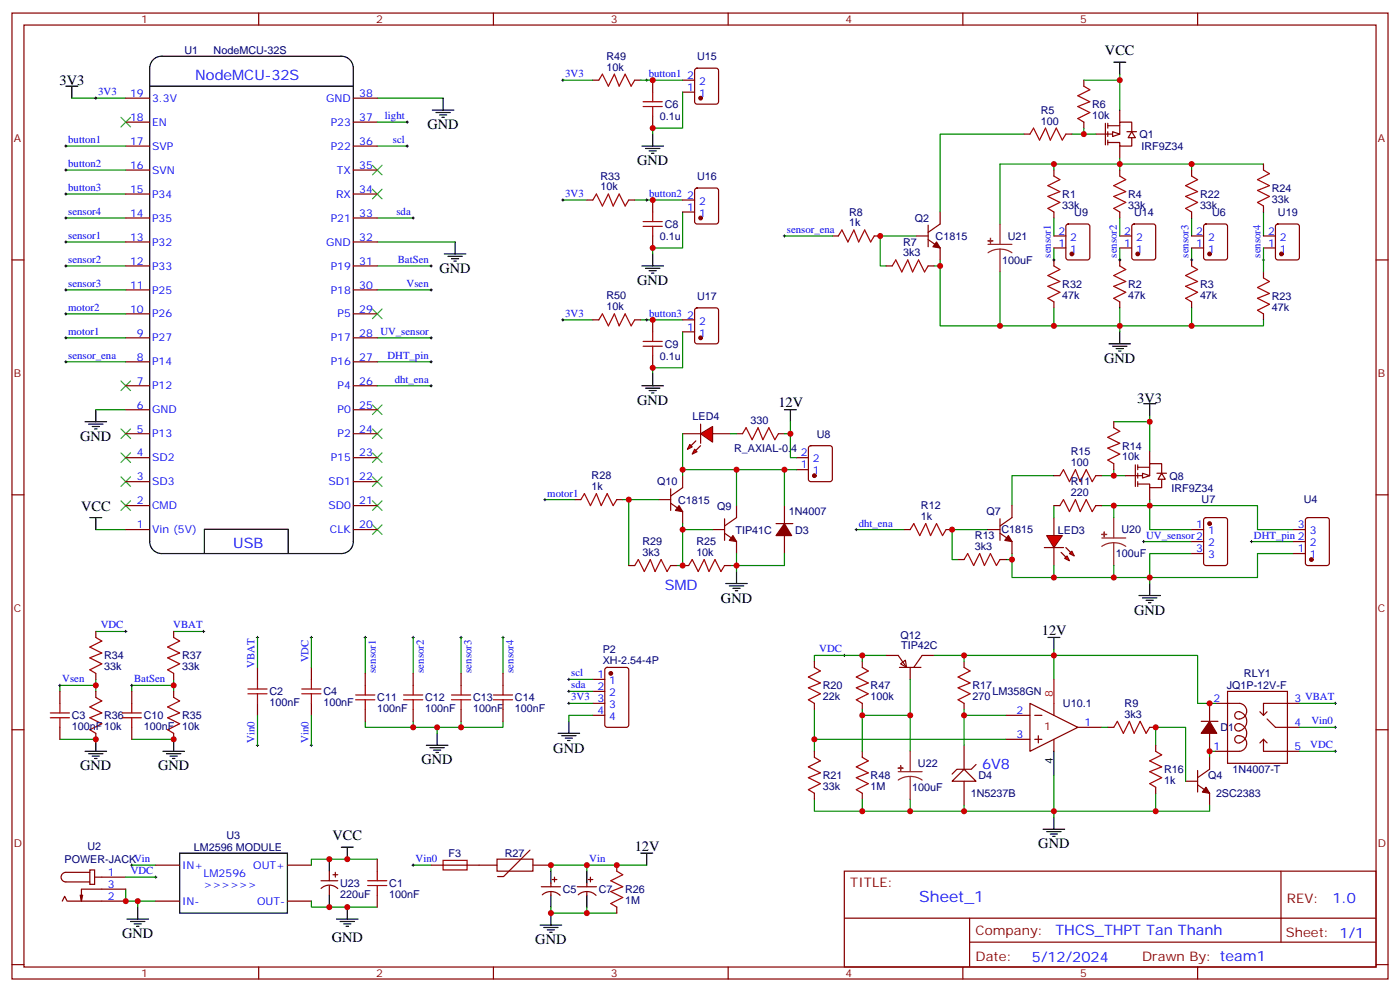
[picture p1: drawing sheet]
<svg xmlns="http://www.w3.org/2000/svg" width="412mm" height="292mm" viewBox="0 0 412 292" stroke-linecap="round" stroke-linejoin="round" font-family="sans-serif">
<g fill="none" stroke="#000" stroke-width=".29">
<path d="M75.5 187.6h.7M75.8 187.3v.7M91.4 187.6h.7M91.7 187.3v.7M75.5 219.4h.7M75.8 219v.7M91.4 219.4h.7M91.7 219v.7M393 207h.7M393 214.1h.7M393.3 206.7v.7M393.3 213.7v.8"/>
<path d="M393 221.2h.7M393.3 220.8v.7M38.5 254.7h.7M38.8 254.3v.7M45.5 258.2h.7M45.9 257.8v.8M121.4 254.7h.7M121.7 254.3v.7M172.5 254.7h.7M172.9 254.3v.7"/>
</g>
<g fill="none" stroke="#870000" stroke-width=".35">
<path d="M3.5 3.8h405.4v284.4h-405.4zM7.1 7.4h398.2v277.3h-398.2zM76.2 3.8v3.6M145.3 3.8v3.6M214.5 3.8v3.6M283.6 3.8v3.6M352.8 3.8v3.6M37 28.9h7.1M37 35.9h7.1M104.1 28.9h7M104.1 35.9h7M322.8 39.5h7v-3.6h3.6v3.6"/>
<path d="M325.6 36.3v6.4M326.3 36.3v1.4M326.3 38.8v1.4M326.3 37h3.5M329.8 32.4v3.5M332 38.8h2.8M37 57.1h7.1M37 43h7.1M37 50.1h7.1M104.1 57.1h7M104.1 43h7M104.1 50.1h7"/>
<path d="M326.3 41.2v1.5M329.8 43v3.5M333.4 40.2v2.8h-3.6v-1.1h-3.5M3.5 76.5h3.6M37 64.2h7.1M37 71.2h7.1M37 78.3h7.1M104.1 64.2h7M104.1 71.2h7M104.1 78.3h7M329.8 73h3.6M329.8 69.5h3.6"/>
<path d="M329.8 76.5v1.8M333.6 66.1l.5-.2h5.6l.7 .5v9.4l-.4 .7h-5.9l-.7-.4v-9.5zM351 73h3.5M351 69.5h3.5M351 76.5v1.8M354.8 66.1l.4-.2h5.7l.6 .5 .1 9.4-.5 .7h-5.9l-.6-.4-.1-9.5zM405.3 76.5h3.6M37 85.3h7.1M37 92.4h7.1M37 99.4h7.1M104.1 85.3h7M104.1 92.4h7"/>
<path d="M104.1 99.4h7M329.8 88.9v1.7M351 88.9v1.7M37 106.5h7.1M37 113.6h7.1M104.1 106.5h7M104.1 113.6h7M37 120.6h7.1M37 127.7h7.1M37 134.7h7.1M104.1 120.6h7M104.1 127.7h7"/>
<path d="M104.1 134.7h7M3.5 145.7h3.6M37 141.8h7.1M37 148.8h7.1M37 155.9h7.1M104.1 141.8h7M104.1 148.8h7M104.1 155.9h7M405.3 145.7h3.6M75.8 196.5v3.5M91.7 196.5v3.5M3.5 214.8h3.6"/>
<path d="M75.8 207v3.6M91.7 207v3.6M353.8 212.3h5M356.3 207v5.3M356.3 215.9v5.3M358.1 207h7a2.29 2.29 0 0 1 2.1 2.8 2.29 2.29 0 0 1-3 1.7 1.14 1.14 0 0 1-.2-1.6 1.14 1.14 0 0 1 1.6-.2 2.86 2.86 0 0 1 1.6 3.2 2.86 2.86 0 0 1-2.7 2.3 1.13 1.13 0 0 1-.6-1.7 1.13 1.13 0 0 1 1.7-.3 2.87 2.87 0 0 1 1.6 3.2 2.87 2.87 0 0 1-2.7 2.3 1.1 1.1 0 0 1-.7-1.4 1.1 1.1 0 0 1 1.3-.7 2.3 2.3 0 0 1 2.1 2.3 2.3 2.3 0 0 1-2.1 2.3h-7M361.6 203.5h17.6v21.2h-17.6zM371.1 209.5l1.1 1.1M372.2 217.6v3.6h10.6M372.2 217.6l1 1.1M372.2 217.6l-1.1 1.1M373.2 211.6l2.5 2.5h7.1"/>
<path d="M373.2 209.5l-1 1.1M382.8 207h-10.6v3.6M405.3 214.8h3.6M26.5 256.1h1.4v4.2h-1.4zM26.5 256.8h-7.1a1.41 1.41 0 0 0-1.4 1.4 1.41 1.41 0 0 0 1.4 1.4h7.1M27.9 258.2h9.1M45.9 254.7h7M84.7 254.7h7M127 254.7h19.4M146.4 252.9h10.6v3.5h-10.6zM156.1 250.3l-7.8 7.7h-1.7M157 254.7h5.3"/>
<path d="M162.3 260v1M162.6 258.9h1.4M163.3 258.2v1.4M172.9 260v1M173.2 258.9h1.4M173.9 258.2v1.4M248.7 256.4h156.6v28.3h-156.6zM377.3 256.5v20.8M18.3 265.3l.7-1.5 .8 1.5h17.2M24.3 263.5l-.3 1.8M37 261.7h-13v3.6l-.4-1.8M45.9 265.3h7"/>
<path d="M84.7 265.3h7M159.5 261h5.6M159.7 263.4a3.8 3.8 0 0 1 5.3 .2M162.3 262.4v1.1M170 261h5.7M170.3 263.4a3.8 3.8 0 0 1 5.3 .2M172.9 262.4v1.1M248.7 270.3h156.5M285.6 277.3h119.6M285.6 270.3v14.1M3.5 284h3.6M76.2 284.7v3.5"/>
<path d="M145.3 284.7v3.5M214.5 284.7v3.5M283.6 284.7v3.5M352.8 284.7v3.5M405.3 284h3.6"/>
</g>
<g fill="none" stroke="#008700" stroke-width=".35">
<path d="M21.2 28.9h15.8M111.1 28.9h19.4M19.4 57.1h17.6M111.1 43h8.8M19.4 64.2h17.6M19.4 78.3h17.6M19.4 71.2h17.6M111.1 64.2h10.6M111.1 78.3h15.9M111.1 71.2h23M329.8 64.2v5.3M329.8 73v3.5"/>
<path d="M351 64.2v5.3M351 73v3.5M111.1 85.3h15.9M111.1 99.4h15.9M111.1 106.5h15.9M28.2 120.6h8.8M28.2 155.9h8.8M75.8 187.6v8.9M91.7 187.6v8.9M75.8 210.6v8.8M91.7 210.6v8.8M358.1 221.2h-1.8v1.7"/>
<path d="M38.8 254.7h7.1M121.7 254.7h5.3M162.3 256.4v-1.7h10.6v1.7M37 261.7v3.6h8.9M162.3 267v1.8h10.6v-1.8"/>
</g>
<path d="M329.8 78.3l1.8 1-3.5 1.8 3.5 1.8-3.5 1.4 3.5 1.7-3.5 1.8 1.7 1.1M351 78.3l1.8 1-3.6 1.8 3.6 1.8-3.6 1.4 3.6 1.7-3.6 1.8 1.8 1.1M75.8 200v2.8M91.7 200v2.8M73 204.2h5.7M73 202.8h5.7M75.8 204.2v2.8M88.9 204.2h5.6M88.9 202.8h5.6M91.7 204.2v2.8M130.5 253.3h7.1v2.8h-7.1z" fill="none" stroke="#a10000" stroke-width=".35"/>
<g fill="#870000" stroke="#870000" stroke-width=".35">
<path d="M356.3 212.3l2.1 3.6h-4.6z"/>
<circle cx="335.1" cy="74.8" r=".53"/>
<circle cx="356.3" cy="74.8" r=".53"/>
</g>
<g fill="none" stroke="#3c3" stroke-width=".35">
<path d="M35.6 34.5l2.9 2.9M38.5 34.5l-2.9 2.9M109.7 55.7l2.8 2.8M109.7 48.6l2.8 2.9M112.5 55.7l-2.8 2.8M112.5 48.6l-2.8 2.9M109.7 91l2.8 2.8M112.5 91l-2.8 2.8M35.6 112.1l2.9 2.9M38.5 112.1l-2.9 2.9M109.7 119.2l2.8 2.8M112.5 119.2l-2.8 2.8"/>
<path d="M35.6 126.3l2.9 2.8M35.6 133.3l2.9 2.8M38.5 126.3l-2.9 2.8M38.5 133.3l-2.9 2.8M109.7 133.3l2.8 2.8M109.7 126.3l2.8 2.8M112.5 133.3l-2.8 2.8M112.5 126.3l-2.8 2.8M35.6 140.4l2.9 2.8M35.6 147.4l2.9 2.8M38.5 140.4l-2.9 2.8M38.5 147.4l-2.9 2.8"/>
<path d="M109.7 154.5l2.8 2.8M109.7 147.4l2.8 2.8M109.7 140.4l2.8 2.8M112.5 154.5l-2.8 2.8M112.5 147.4l-2.8 2.8M112.5 140.4l-2.8 2.8"/>
</g>
<g fill="none" stroke="#000" stroke-width=".35">
<path d="M45.1 17.6a3.5 3.5 0 0 1 2.5-1.1h52.9a3.5 3.5 0 0 1 3.6 3.6v139.3a3.5 3.5 0 0 1-3.6 3.5h-52.9a3.5 3.5 0 0 1-3.5-3.5v-139.3a3.5 3.5 0 0 1 1-2.5zM19.4 25.4h3.5M21.2 25.4v3.5M44.1 25.4h60M127.4 32.4h6.3M128.4 33.1h4.2M129.5 33.8h2.1M130.2 34.5h.7M130.5 28.9v3.5M130.9 74.8h6.3M131.9 75.5h4.3M133 76.2h2.1"/>
<path d="M133.7 76.9h.7M134.1 71.2v3.6M329.8 97.7v3.5M326.7 101.2h6.3M327.7 101.9h4.3M328.8 102.6h2.1M329.5 103.3h.7M25 124.1h6.4M26.1 124.8h4.2M27.2 125.6h2.1M27.9 126.3h.7M28.2 120.6v3.5"/>
<path d="M26.5 152.4h3.5M28.2 152.4v3.5M60.2 162.8v-7h24.7v7M52.9 251.1h31.8v17.7h-31.8zM100.5 249.4h3.6M102.3 249.4v3.5M162.3 256.4v3.6M172.9 256.4v3.6M37.4 270.5h6.3M38.5 271.3h4.2M39.5 272h2.1M40.2 272.7h.7"/>
<path d="M40.6 267v3.5M99.1 270.5h6.4M100.2 271.3h4.2M101.2 272h2.2M102 272.7h.7M102.3 267v3.5M159.1 272.3h6.4M160.2 273h4.2M161.2 273.7h2.1M161.9 274.4h.7M162.3 263.5v3.5M162.3 268.8v3.5"/>
<path d="M172.9 263.5v3.5"/>
</g>
<g fill="#fff" stroke="#870000" stroke-width=".35">
<path d="M333.4 38.8l1 1.7h-2.1z"/>
<path d="M327.7 38.8l2.1 .7-2.1 .7z"/>
</g>
<path d="M245.2 69.5h1.7M257.5 69.5h1.8M269.9 69.5h3.5M273.4 70.5l3.5 2.5v3.5M273.4 66.3v6.3M276.9 62.4v3.5l-3.5 2.5" fill="none" stroke="#870000" stroke-width=".35"/>
<path d="M275.9 71.2l1 1.8-2.1-.4z" fill="#870000" stroke="#870000" stroke-width=".35"/>
<path d="M301.6 39.5h-24.7v22.9M315.7 39.5h3.6M319.3 37.7v1.8h3.5M319.3 23.6h10.5v8.8M329.8 21.8v1.8M231.1 69.5h14.1M269.9 69.5h-10.6v8.8h1.8M276.9 76.5v1.8h-1.7M328.1 124.1h10.6v8.9M338.7 122.4v1.7M252.2 155.9h14.1M310.4 140h-12.3v8.8" fill="none" stroke="#008700" stroke-width=".35"/>
<path d="M246.9 69.5l1.1-1.8 1.8 3.5 1.7-3.5 1.4 3.5 1.8-3.5 1.8 3.5 1-1.7" fill="none" stroke="#a10000" stroke-width=".35"/>
<path d="M328.1 18.3h3.5M329.8 18.3v3.5" fill="none" stroke="#000" stroke-width=".35"/>
<path d="M230.7 69.5h.7M231.1 69.1v.7" fill="none" stroke="#000" stroke-width=".29"/>
<g fill="#f00" stroke="#870000" stroke-width=".35">
<path d="M308.3 157.7h4.6l-2.5 3.5z"/>
<path d="M307.6 161.2h5.7z"/>
</g>
<g fill="#870000" stroke="#870000" stroke-width=".35">
<path d="M314 161.2l1.4 1.4z"/>
<path d="M312.6 162.6l1.4 1.4z"/>
</g>
<g fill="#f00" stroke="#870000" stroke-width=".35">
<path d="M315 162.9l.7-.7 .7 1.5z"/>
<path d="M313.6 164.4l.7-.7 .7 1.4z"/>
</g>
<g fill="none" stroke="#870000" stroke-width=".35">
<path d="M334.4 136.8v6.4M335.1 136.8v1.5M335.1 139.3v1.4M335.1 137.5h3.6M338.7 133v3.5M340.8 139.3h2.8M266.3 155.9h1.8M278.7 155.9h1.8M291 155.9h3.6M294.6 157l3.5 2.4v3.5M294.6 152.7v6.4M298.1 148.8v3.6l-3.5 2.4"/>
<path d="M310.4 152.4v5.3M331.6 140h7.1v-3.5h3.5v3.5M335.1 141.8v1.4M338.7 143.5v3.6M342.2 140.7v2.8h-3.5v-1h-3.6M310.4 161.2v5.3"/>
</g>
<path d="M328.1 138.3v1.7h3.5M291 155.9h-10.5v8.8h1.7M324.6 140h3.5M338.7 147.1v8.8h12.3M298.1 162.9v1.8h-1.8" fill="none" stroke="#008700" stroke-width=".35"/>
<path d="M268.1 155.9l1.1-1.8 1.7 3.6 1.8-3.6 1.4 3.6 1.8-3.6 1.7 3.6 1.1-1.8" fill="none" stroke="#a10000" stroke-width=".35"/>
<path d="M297 157.7l1.1 1.7-2.1-.3z" fill="#870000" stroke="#870000" stroke-width=".35"/>
<g fill="#fff" stroke="#870000" stroke-width=".35">
<path d="M342.2 139.3l1.1 1.8h-2.2z"/>
<path d="M336.5 139.3l2.2 .7-2.2 .7z"/>
</g>
<g fill="none" stroke="#008700" stroke-width=".35">
<path d="M294.6 48.3h77.6M276.9 78.3v17.6h95.3v-1.7M372.2 62.4v7.1M329.8 90.6v5.3M217 138.3h-15.9v1.7M231.1 138.3v10.5M232.8 124.1v10.6h1.8M234.6 138.3h-17.6v10.5M160.5 147.1h8.8M183.4 147.1h10.6M185.2 147.1v19.4M201.1 154.1v1.8h8.8"/>
<path d="M201.1 155.9v10.6h-1.8M310.4 148.8v3.6M324.6 148.8h45.8v7.1h10.6M336.9 159.4h14.1M215.2 166.5h1.8v1.7M217 162.9v3.6h14.1v-3.6M298.1 164.7v5.3h40.6v1.8M381 162.9h-10.6v7.1h-31.7M172.9 268.8h8.8"/>
</g>
<g fill="none" stroke="#000" stroke-width=".35">
<path d="M231.1 120.6h3.5M232.8 120.6v3.5M213.8 171.8h6.3M214.8 172.5h4.3M215.9 173.2h2.1M216.6 173.9h.7M217 168.2v3.6M335.5 175.3h6.3M336.5 176h4.3M337.6 176.7h2.1M338.3 177.4h.7M338.7 171.8v3.5"/>
<path d="M188.7 251.1h3.6M190.5 251.1v3.6"/>
</g>
<path d="M372.2 81.8l1.7 1.1-3.5 1.7 3.5 1.8-3.5 1.4 3.5 1.8-3.5 1.7 1.8 1.1M218.7 127.7l1.1-1.8 1.7 3.5 1.8-3.5 1.4 3.5 1.8-3.5 1.7 3.5 1.1-1.7M171.1 147.1l1.1-1.8 1.7 3.5 1.8-3.5 1.4 3.5 1.8-3.5 1.7 3.5 1.1-1.7" fill="none" stroke="#a10000" stroke-width=".35"/>
<g fill="none" stroke="#870000" stroke-width=".35">
<path d="M372.2 80v1.8M372.2 92.4v1.8M217 127.7h1.7M229.3 127.7h1.8M234.6 138.3h3.5M234.6 134.7h3.5M238.4 131.4l.4-.2h5.7l.6 .4 .1 9.5-.5 .6-5.9 .1-.6-.5-.1-9.4zM169.3 147.1h1.8M181.7 147.1h1.7M194 147.1h3.6M197.6 148.1l3.5 2.5v3.5M197.6 143.9v6.3"/>
<path d="M201.1 140v3.5l-3.5 2.5M209.9 155.9h3.5M213.4 157l3.6 2.4v3.5M213.4 152.7v6.4M217 148.8v3.6l-3.6 2.4M228.6 154.1h4.9M231.1 148.8v5.3M231.1 157.7v5.2"/>
</g>
<path d="M371.8 76.5h.7M372.2 76.2v.7M160.2 147.1h.7M160.5 146.7v.7" fill="none" stroke="#000" stroke-width=".29"/>
<g fill="#870000" stroke="#870000" stroke-width=".35">
<path d="M215.9 157.7l1.1 1.7-2.2-.3z"/>
<path d="M200 148.8l1.1 1.8-2.1-.4z"/>
<path d="M231.1 154.1l2.1 3.6h-4.6z"/>
<circle cx="239.9" cy="140" r=".53"/>
</g>
<g fill="#f00" stroke="#870000" stroke-width=".35">
<path d="M206.4 127.7l3.5-2.1v4.5z"/>
<path d="M206.4 124.8v5.7z"/>
</g>
<g fill="#870000" stroke="#870000" stroke-width=".35">
<path d="M206.4 131.2l-1.4 1.4z"/>
<path d="M205 129.8l-1.4 1.4z"/>
</g>
<g fill="#f00" stroke="#870000" stroke-width=".35">
<path d="M204.6 132.3l.7 .7-1.4 .7z"/>
<path d="M203.2 130.8l.7 .8-1.4 .7z"/>
</g>
<path d="M201.1 127.7h5.3M209.9 127.7h5.3" fill="none" stroke="#870000" stroke-width=".35"/>
<path d="M201.1 127.7v10.6M215.2 127.7h1.8M231.1 127.7h1.7M382.8 207h10.5M382.8 214.1h10.5M382.8 221.2h10.5M97 252.9h-5.3v1.8M40.6 265.3v1.7M91.7 265.3v1.7h5.3" fill="none" stroke="#008700" stroke-width=".35"/>
<path d="M280.5 230l3.5-3.6 3.5 3.6z" fill="#fff" stroke="#870000" stroke-width=".35"/>
<g fill="none" stroke="#870000" stroke-width=".35">
<path d="M174.6 23.6h1.8M187 23.6h1.7M192.3 23.6v3.5M192.3 34.2v3.5M201.1 27.1h3.5M201.1 23.6h3.5M204.8 20.3l.5-.2h5.7l.6 .4 .1 9.5-.5 .6-5.9 .1-.6-.5-.1-9.4zM301.6 39.5h1.8M314 39.5h1.7M319.3 23.6v1.8M319.3 35.9v1.8M172.9 58.9h1.7"/>
<path d="M185.2 58.9h1.8M192.3 58.9v3.5M201.1 58.9h3.5M204.8 55.6l.5-.2h5.7l.6 .4 .1 9.4-.5 .7h-5.9l-.6-.4-.1-9.4zM310.4 50.1v1.7M329.8 50.1v1.7M351 50.1v1.7M372.2 48.3v1.8M192.3 69.5v3.5M201.1 62.4h3.5M261.1 78.3h1.7M273.4 78.3h1.8"/>
<path d="M310.4 62.4v1.8M310.4 76.5v1.8M310.4 73h3.6M310.4 69.5h3.6M314.2 66.1l.5-.2h5.6l.7 .5v9.4l-.4 .7h-5.9l-.7-.4v-9.5zM329.8 62.4v1.8M351 62.4v1.8M372.2 73h3.5M372.2 69.5h3.5M372.2 60.6v1.8M375.9 66.1l.5-.2h5.7l.6 .5 .1 9.4-.5 .7h-5.9l-.6-.4-.1-9.5zM174.6 94.2h1.8"/>
<path d="M187 94.2h1.7M192.3 94.2v3.5M201.1 94.2h3.5M201.1 97.7h3.5M204.8 90.8l.5-.2h5.7l.6 .5 .1 9.4-.5 .7h-5.9l-.6-.5-.1-9.4zM310.4 88.9v1.7M192.3 104.7v3.6M328.1 124.1v1.8M328.1 136.5v1.8M310.4 140h1.8M310.4 148.8h1.8M322.8 140h1.8"/>
<path d="M322.8 148.8h1.8M351 155.9h3.5M351 159.4h3.5M354.8 152.6l.4-.2h5.7l.6 .4 .1 13-.5 .6-5.9 .1-.6-.5-.1-12.9zM381 155.9h3.5M381 159.4h3.5M384.8 152.6l.4-.2h5.7l.6 .4 .1 13-.5 .6-5.9 .1-.6-.5-.1-12.9zM185.2 166.5h1.8M197.6 166.5h1.7M201.1 166.5h1.7M213.4 166.5h1.8M282.2 164.7h1.8"/>
<path d="M294.6 164.7h1.7M351 162.9h3.5M381 162.9h3.5M28.2 185.9v1.7M28.2 198.2v1.8M51.2 185.9v1.7M51.2 198.2v1.8M107.6 198.2v3.6M121.7 198.2v3.6M135.8 198.2v3.6M148.2 198.2v3.6M174.6 200h3.6"/>
<path d="M178.4 196.7l.5-.2h5.6l.7 .4v16.5l-.5 .6-5.8 .1-.7-.5v-16.4zM239.9 194.7v1.8M254 194.7v1.8M261.1 192.9h3.5l2.5 3.6M264.9 196.5h6.4M265.3 195.4l1.4-1.1 .4 2.2zM268.1 196.5v3.5M275.2 192.9h-3.6l-2.4 3.6M284 194.7v1.8M17.6 203.5v3.5M17.6 214.1v3.5M28.2 203.5v1.8"/>
<path d="M28.2 215.9v1.7M38.8 203.5v3.5M38.8 214.1v3.5M51.2 203.5v1.8M51.2 215.9v1.7M107.6 208.8v3.5M121.7 208.8v3.5M135.8 208.8v3.5M148.2 208.8v3.5M174.6 210.6h3.6M174.6 207h3.6M174.6 203.5h3.6"/>
<path d="M239.9 207v1.8M254 207v1.8M284 207v1.8M284 219.4v7M296.3 217.6h7.1M296.3 210.6h7.1M303.4 207l14.1 7.1-14.1 7.1zM304.8 217.6h2.1M304.8 210.6h2.1M305.9 216.6v2.1M310.4 207v3.6M310.4 217.6v3.6"/>
<path d="M317.5 214.1h7.1M326.3 214.1h1.8M338.7 214.1h1.7M340.4 219.4v1.8M239.9 221.2v1.7M239.9 233.5v1.8M254 221.2v1.7M254 233.5v1.8M284 230v7M287.5 225l-1.4 1.4h-4.2l-1.4 1.5M340.4 231.7v1.8M349.2 230h3.6"/>
<path d="M352.8 231l3.5 2.5v3.5M352.8 226.8v6.4M356.3 222.9v3.5l-3.5 2.5M94.5 259.3h5M97 256.4v2.9M98.1 257.5h1.4M98.8 256.8v1.4M111.1 252.9v3.5M181.7 254.7v1.7M94.6 261.5a3.5 3.5 0 0 1 4.9 .1M97 260.7v2.8M111.1 263.5v3.5"/>
<path d="M181.7 267v1.8"/>
</g>
<g fill="none" stroke="#a10000" stroke-width=".35">
<path d="M176.4 23.6l1-1.8 1.8 3.6 1.8-3.6 1.4 3.6 1.7-3.6 1.8 3.6 1.1-1.8M189.4 31.4h5.7M189.4 30h5.7M192.3 27.1v2.9M192.3 31.4v2.8M303.4 39.5l1-1.8 1.8 3.5 1.8-3.5 1.4 3.5 1.7-3.5 1.8 3.5 1.1-1.7M319.3 25.4l1.7 1-3.5 1.8 3.5 1.8-3.5 1.4 3.5 1.7-3.5 1.8 1.8 1M174.6 58.9l1.1-1.8 1.7 3.5 1.8-3.5 1.4 3.5 1.8-3.5 1.7 3.5 1.1-1.7M310.4 51.8l1.8 1.1-3.5 1.7 3.5 1.8-3.5 1.4 3.5 1.8-3.5 1.7 1.7 1.1M329.8 51.8l1.8 1.1-3.5 1.7 3.5 1.8-3.5 1.4 3.5 1.8-3.5 1.7 1.7 1.1M351 51.8l1.8 1.1-3.6 1.7 3.6 1.8-3.6 1.4 3.6 1.8-3.6 1.7 1.8 1.1M372.2 50.1l1.7 1-3.5 1.8 3.5 1.7-3.5 1.5 3.5 1.7-3.5 1.8 1.8 1"/>
<path d="M189.4 66.6h5.7M189.4 65.2h5.7M192.3 62.4v2.8M192.3 66.6v2.9M262.8 78.3l1.1-1.8 1.7 3.5 1.8-3.5 1.4 3.5 1.8-3.5 1.7 3.5 1.1-1.7M310.4 78.3l1.8 1-3.5 1.8 3.5 1.8-3.5 1.4 3.5 1.7-3.5 1.8 1.7 1.1M176.4 94.2l1-1.8 1.8 3.5 1.8-3.5 1.4 3.5 1.7-3.5 1.8 3.5 1.1-1.7M192.3 97.7v2.8M189.4 101.9h5.7M189.4 100.5h5.7M192.3 101.9v2.8M328.1 125.9l1.7 1.1-3.5 1.7 3.5 1.8-3.5 1.4 3.5 1.8-3.5 1.7 1.8 1.1"/>
<path d="M312.2 140l1.1-1.7 1.7 3.5 1.8-3.5 1.4 3.5 1.8-3.5 1.7 3.5 1.1-1.8M312.2 148.8l1.1-1.7 1.7 3.5 1.8-3.5 1.4 3.5 1.8-3.5 1.7 3.5 1.1-1.8M187 166.5l1-1.8 1.8 3.5 1.8-3.5 1.4 3.5 1.7-3.5 1.8 3.5 1.1-1.7M202.8 166.5l1.1-1.8 1.8 3.5 1.7-3.5 1.4 3.5 1.8-3.5 1.8 3.5 1-1.7M284 164.7l1-1.8 1.8 3.6 1.8-3.6 1.4 3.6 1.7-3.6 1.8 3.6 1.1-1.8M28.2 187.6l1.8 1.1-3.5 1.8 3.5 1.7-3.5 1.4 3.5 1.8-3.5 1.8 1.7 1M51.2 187.6l1.7 1.1-3.5 1.8 3.5 1.7-3.5 1.4 3.5 1.8-3.5 1.8 1.8 1M239.9 196.5l1.8 1-3.6 1.8 3.6 1.7-3.6 1.5 3.6 1.7-3.6 1.8 1.8 1M254 196.5l1.8 1-3.6 1.8 3.6 1.7-3.6 1.5 3.6 1.7-3.6 1.8 1.8 1M284 196.5l1.8 1-3.6 1.8 3.6 1.7-3.6 1.5 3.6 1.7-3.6 1.8 1.8 1M14.8 211.3h5.7M14.8 209.9h5.7"/>
<path d="M17.6 207v2.9M17.6 211.3v2.8M28.2 205.3l1.8 1-3.5 1.8 3.5 1.8-3.5 1.4 3.5 1.7-3.5 1.8 1.7 1.1M36 211.3h5.6M36 209.9h5.6M38.8 207v2.9M38.8 211.3v2.8M51.2 205.3l1.7 1-3.5 1.8 3.5 1.8-3.5 1.4 3.5 1.7-3.5 1.8 1.8 1.1M104.8 206h5.6M104.8 204.6h5.6M107.6 201.8v2.8M107.6 206v2.8"/>
<path d="M118.9 206h5.6M118.9 204.6h5.6M121.7 201.8v2.8M121.7 206v2.8M133 206h5.6M133 204.6h5.6M135.8 201.8v2.8M135.8 206v2.8M145.3 206h5.7M145.3 204.6h5.7M148.2 201.8v2.8M148.2 206v2.8"/>
<path d="M328.1 214.1l1-1.8 1.8 3.6 1.8-3.6 1.4 3.6 1.7-3.6 1.8 3.6 1.1-1.8M239.9 222.9l1.8 1.1-3.6 1.7 3.6 1.8-3.6 1.4 3.6 1.8-3.6 1.7 1.8 1.1M254 222.9l1.8 1.1-3.6 1.7 3.6 1.8-3.6 1.4 3.6 1.8-3.6 1.7 1.8 1.1M340.4 221.2l1.8 1-3.5 1.8 3.5 1.7-3.5 1.5 3.5 1.7-3.5 1.8 1.7 1M108.3 259.3h5.6M111.1 256.4v2.9M181.7 256.4l1.7 1.1-3.5 1.8 3.5 1.7-3.5 1.4 3.5 1.8-3.5 1.8 1.8 1M108.3 260.7h5.6M111.1 260.7v2.8"/>
</g>
<g fill="#870000" stroke="#870000" stroke-width=".35">
<path d="M355.2 231.7l1.1 1.8-2.1-.3z"/>
<circle cx="315.7" cy="74.8" r=".53"/>
<circle cx="179.9" cy="198.2" r=".53"/>
<circle cx="206.4" cy="28.9" r=".53"/>
<circle cx="377.5" cy="74.8" r=".53"/>
<circle cx="206.4" cy="64.2" r=".53"/>
<circle cx="206.4" cy="99.4" r=".53"/>
<circle cx="356.3" cy="154.1" r=".53"/>
<circle cx="386.3" cy="164.7" r=".53"/>
</g>
<path d="M310.4 200v7" fill="none" stroke="#f00" stroke-width=".35"/>
<g fill="none" stroke="#000" stroke-width=".35">
<path d="M192.3 39.5v3.5M189.1 43h6.3M190.1 43.7h4.3M191.2 44.4h2.1M191.9 45.1h.7M189.1 78.3h6.3M190.1 79h4.3M191.2 79.7h2.1M192.3 74.8v3.5M191.9 80.4h.7M189.1 113.6h6.3M190.1 114.3h4.3"/>
<path d="M191.2 115h2.1M191.9 115.7h.7M192.3 110v3.6M336.9 118.9h3.5M338.7 118.9v3.5M308.7 187.6h3.5M310.4 187.6v3.6M28.2 217.6v3.6M51.2 217.6v3.6M125.6 219.4h6.3M128.8 215.9v3.5M164.4 215.9h6.3"/>
<path d="M165.5 216.6h4.2M166.5 217.3h2.1M167.2 218h.7M167.6 212.3v3.6M25 221.2h6.4M26.1 221.9h4.2M27.2 222.6h2.1M27.9 223.3h.7M48 221.2h6.3M49 221.9h4.3M50.1 222.6h2.1M50.8 223.3h.7"/>
<path d="M126.6 220.1h4.3M127.7 220.8h2.1M128.4 221.5h.7M310.4 221.2v7M97 252.9v3.5M307.3 244.1h6.3M308.3 244.8h4.3M309.4 245.5h2.1M310.1 246.2h.7M310.4 240.6v3.5M97 263.5v3.5"/>
</g>
<g fill="none" stroke="#008700" stroke-width=".35">
<path d="M111.1 35.9h8.8M165.8 23.6h8.8M188.7 23.6h12.4M201.1 27.1v10.6h-8.8v1.8M19.4 43h17.6M19.4 50.1h17.6M165.8 58.9h7.1M187 58.9h14.1M294.6 48.3v17.6M310.4 48.3v1.8M329.8 46.5v3.6M351 48.3v1.8"/>
<path d="M201.1 62.4v10.6h-8.8v1.8M310.4 64.2v5.3M310.4 73v3.5M372.2 73v7M19.4 85.3h17.6M19.4 92.4h17.6M19.4 99.4h17.6M165.8 94.2h8.8M188.7 94.2h12.4M201.1 97.7v10.6h-8.8v1.7M294.6 80v15.9M310.4 90.6v5.3"/>
<path d="M329.8 95.9v1.8M351 90.6v5.3M19.4 106.5h17.6M111.1 113.6h15.9M328.1 148.8v3.6M368.7 159.4h12.3M310.4 166.5v3.5M328.1 166.5v3.5M351 162.9h-12.3v7.1M28.2 185.9h8.8M28.2 200v3.5M51.2 185.9h8.8"/>
<path d="M51.2 200v3.5M107.6 187.6v10.6M121.7 187.6v10.6M135.8 187.6v10.6M148.2 187.6v10.6M167.6 200h7M254 192.9v1.8M261.1 192.9h-21.2v1.8M268.1 200v21.2M275.2 192.9h8.8M284 194.7v-1.8h68.8v14.1h5.3M310.4 191.2v8.8"/>
<path d="M17.6 217.6h10.6M28.2 201.8h-10.6v1.7M38.8 217.6h12.4M51.2 201.8h-12.4v1.7M107.6 212.3v1.8h40.6v-1.8M121.7 212.3v1.8M128.8 214.1v1.8M135.8 212.3v1.8M167.6 203.5h7M167.6 207h7M174.6 210.6h-7v1.7M239.9 208.8v12.4"/>
<path d="M239.9 217.6h56.4M254 208.8v1.8h14.1M254 210.6v10.6M284 208.8v10.6M284 210.6h12.3M324.6 214.1h1.7M340.4 219.4v-5.3h8.8v15.9M239.9 235.3v3.5h44.1M254 235.3v3.5M268.1 235.3v3.5M284 237v1.8h72.3v-1.8M310.4 228.2v12.4"/>
<path d="M340.4 233.5v5.3M37 258.2h8.9M97 252.9h14.1M172.9 254.7h17.6M97 267h14.1"/>
</g>
<g fill="none" stroke="#000" stroke-width=".29">
<path d="M27.9 28.9h.7M28.2 28.5v.7M119.6 35.9h.7M119.9 35.6v.7M165.5 23.6h.7M165.8 23.2v.8M190.1 23.6h.8M190.5 23.2v.8M19 43h.8M19 50.1h.8M19 57.1h.8M19.4 42.7v.7"/>
<path d="M19.4 49.7v.7M19.4 56.8v.7M119.6 43h.7M119.9 42.7v.7M165.5 58.9h.7M165.8 58.5v.7M190.1 58.9h.8M190.5 58.5v.7M19 64.2h.8M19 71.2h.8M19 78.3h.8M19.4 63.8v.7"/>
<path d="M19.4 70.9v.7M19.4 77.9v.7M121.4 64.2h.7M121.7 63.8v.7M126.6 78.3h.8M127 77.9v.7M310.1 76.5h.7M310.4 76.2v.7M329.5 76.5h.7M329.8 76.2v.7M350.7 76.5h.7M351 76.2v.7"/>
<path d="M19 92.4h.8M19 99.4h.8M19 85.3h.8M19.4 85v.7M19.4 92v.7M19.4 99.1v.7M126.6 99.4h.8M126.6 85.3h.8M127 85v.7M127 99.1v.7M165.5 94.2h.7M165.8 93.8v.7"/>
<path d="M190.1 94.2h.8M190.5 93.8v.7M19 106.5h.8M19.4 106.2v.7M126.6 106.5h.8M126.6 113.6h.8M127 106.2v.7M127 113.2v.7M251.9 155.9h.7M252.2 155.5v.7M336.5 159.4h.8M336.9 159.1v.7"/>
<path d="M368.3 159.4h.7M368.7 159.1v.7M36.7 185.9h.7M37 185.5v.7M59.6 185.9h.7M60 185.5v.7M107.2 187.6h.7M107.6 187.3v.7M121.4 187.6h.7M121.7 187.3v.7M135.5 187.6h.7M135.8 187.3v.7"/>
<path d="M147.8 187.6h.7M148.2 187.3v.7M167.2 200h.7M167.6 199.6v.7M248.4 192.9h.7M248.7 192.6v.7M17.3 201.8h.7M17.6 201.4v.7M38.5 201.8h.7M38.8 201.4v.7M167.2 207h.7M167.2 203.5h.7"/>
<path d="M167.6 203.2v.7M167.6 206.7v.7"/>
</g>
<g fill="none" stroke="#8c2424" stroke-width=".35">
<path d="M291 71.9h7.1M294.6 73.3l1.8 .3 1.7 .8M294.6 73.3l-1.9 .3-1.7 .8M294.6 65.9v6M294.6 73.3v6.7M324.6 158.4h7M328.1 159.8l1.8 .2 1.7 .8M328.1 159.8l-1.9 .2-1.6 .8M328.1 152.4v6M328.1 159.8v6.7M264.6 227.2h7M268.1 228.6l1.9 .2 1.6 .8"/>
<path d="M268.1 228.6l-1.8 .2-1.7 .8M268.1 221.2v6M268.1 228.6v6.7"/>
</g>
<g fill="#8c2424" stroke="#8c2424" stroke-width=".35">
<path d="M324.6 157.3h1.4z"/>
<path d="M325.3 156.6v1.4z"/>
<path d="M291 70.9h1.5z"/>
<path d="M291.7 70.2l.1 1.4z"/>
<path d="M264.6 226.1h1.4z"/>
<path d="M265.3 225.4v1.4z"/>
</g>
<g fill="#c00">
<circle cx="319.3" cy="39.5" r=".88"/>
<circle cx="259.3" cy="69.5" r=".88"/>
<circle cx="329.8" cy="23.6" r=".88"/>
<circle cx="338.7" cy="124.1" r=".88"/>
<circle cx="280.5" cy="155.9" r=".88"/>
<circle cx="328.1" cy="140" r=".88"/>
<circle cx="338.7" cy="148.8" r=".88"/>
<circle cx="276.9" cy="78.3" r=".88"/>
<circle cx="338.7" cy="170" r=".88"/>
<circle cx="172.9" cy="268.8" r=".88"/>
<circle cx="231.1" cy="138.3" r=".88"/>
<circle cx="217" cy="138.3" r=".88"/>
<circle cx="217" cy="166.5" r=".88"/>
<circle cx="201.1" cy="155.9" r=".88"/>
<circle cx="185.2" cy="147.1" r=".88"/>
<circle cx="232.8" cy="127.7" r=".88"/>
<circle cx="201.1" cy="138.3" r=".88"/>
<circle cx="40.6" cy="265.3" r=".88"/>
<circle cx="356.3" cy="221.2" r=".88"/>
<circle cx="284" cy="210.6" r=".88"/>
<circle cx="310.4" cy="238.8" r=".88"/>
<circle cx="340.4" cy="214.1" r=".88"/>
<circle cx="340.4" cy="238.8" r=".88"/>
<circle cx="329.8" cy="95.9" r=".88"/>
<circle cx="351" cy="95.9" r=".88"/>
<circle cx="28.2" cy="201.8" r=".88"/>
<circle cx="51.2" cy="201.8" r=".88"/>
<circle cx="351" cy="48.3" r=".88"/>
<circle cx="298.1" cy="164.7" r=".88"/>
<circle cx="239.9" cy="217.6" r=".88"/>
<circle cx="284" cy="238.8" r=".88"/>
<circle cx="181.7" cy="254.7" r=".88"/>
<circle cx="201.1" cy="166.5" r=".88"/>
<circle cx="268.1" cy="210.6" r=".88"/>
<circle cx="268.1" cy="238.8" r=".88"/>
<circle cx="284" cy="192.9" r=".88"/>
<circle cx="254" cy="238.8" r=".88"/>
<circle cx="254" cy="210.6" r=".88"/>
<circle cx="310.4" cy="192.9" r=".88"/>
<circle cx="172.9" cy="254.7" r=".88"/>
<circle cx="356.3" cy="207" r=".88"/>
<circle cx="310.4" cy="95.9" r=".88"/>
<circle cx="254" cy="192.9" r=".88"/>
<circle cx="310.4" cy="170" r=".88"/>
<circle cx="328.1" cy="148.8" r=".88"/>
<circle cx="328.1" cy="170" r=".88"/>
<circle cx="294.6" cy="95.9" r=".88"/>
<circle cx="192.3" cy="37.7" r=".88"/>
<circle cx="192.3" cy="58.9" r=".88"/>
<circle cx="192.3" cy="73" r=".88"/>
<circle cx="192.3" cy="94.2" r=".88"/>
<circle cx="192.3" cy="108.3" r=".88"/>
<circle cx="192.3" cy="23.6" r=".88"/>
<circle cx="329.8" cy="48.3" r=".88"/>
<circle cx="310.4" cy="48.3" r=".88"/>
<circle cx="97" cy="252.9" r=".88"/>
<circle cx="97" cy="267" r=".88"/>
<circle cx="102.3" cy="267" r=".88"/>
<circle cx="102.3" cy="252.9" r=".88"/>
<circle cx="162.3" cy="268.8" r=".88"/>
<circle cx="162.3" cy="254.7" r=".88"/>
<circle cx="37" cy="265.3" r=".88"/>
<circle cx="28.2" cy="217.6" r=".88"/>
<circle cx="51.2" cy="217.6" r=".88"/>
<circle cx="121.7" cy="214.1" r=".88"/>
<circle cx="128.8" cy="214.1" r=".88"/>
<circle cx="135.8" cy="214.1" r=".88"/>
</g>
<text font-size="4.6" fill="#00f" x="270.8" y="265.5">Sheet_1</text>
<g font-size="4.2">
<text x="325.5" y="16.2">VCC</text>
<text x="17.5" y="25">3V3</text>
<text x="125.9" y="38.1">GND</text>
<text x="187.7" y="48.6">GND</text>
<text x="129.5" y="80.4">GND</text>
<text x="187.7" y="83.9">GND</text>
<text x="325.3" y="106.9">GND</text>
<text x="187.7" y="119.2">GND</text>
<text x="229.3" y="119.9">12V</text>
<text x="335" y="118.5">3V3</text>
<text x="23.6" y="129.8">GND</text>
<text x="23.9" y="150.3">VCC</text>
<text x="212.4" y="177.4">GND</text>
<text x="334.1" y="180.9">GND</text>
<text x="306.9" y="186.9">12V</text>
<text x="163" y="221.5">GND</text>
<text x="23.6" y="226.8">GND</text>
<text x="46.6" y="226.8">GND</text>
<text x="124.2" y="225">GND</text>
<text x="98" y="247.3">VCC</text>
<text x="187" y="250.4">12V</text>
<text x="305.9" y="249.7">GND</text>
<text x="36" y="276.2">GND</text>
<text x="97.7" y="277.3">GND</text>
<text x="157.7" y="278">GND</text>
</g>
<g font-size="4.2" fill="#00f">
<text x="57.5" y="23.7">NodeMCU-32S</text>
<text x="68.7" y="161.2">USB</text>
<text x="195.8" y="173.5">SMD</text>
<text x="289.3" y="226.4">6V8</text>
<text x="392.5" y="265.7">1.0</text>
<text x="310.9" y="275.3">THCS_THPT Tan Thanh</text>
<text x="304" y="283.1">5/12/2024</text>
</g>
<g font-size="3.9" fill="#800">
<text x="250.5" y="261">TITLE:</text>
<text x="379.1" y="265.7">REV:</text>
<text x="287.4" y="275.2">Company:</text>
<text x="378.7" y="275.8">Sheet: 1/1</text>
<text x="287.4" y="282.9">Date:</text>
<text x="336.4" y="283">Drawn By: team1</text>
</g>
<g font-size="3.2" fill="#800">
<text x="41.6" y="6.8">1</text>
<text x="110.8" y="6.8">2</text>
<text x="179.9" y="6.8">3</text>
<text x="249.1" y="6.8">4</text>
<text x="318.2" y="6.8">5</text>
<text x="4.1" y="41.9">A</text>
<text x="405.9" y="41.9">A</text>
<text x="4.1" y="111.1">B</text>
<text x="405.9" y="111.1">B</text>
<text x="4.1" y="180.2">C</text>
<text x="405.9" y="180.2">C</text>
<text x="307.6" y="214.9">1</text>
<text x="4.1" y="249.4">D</text>
<text x="405.9" y="249.4">D</text>
<text x="41.6" y="287.7">1</text>
<text x="110.8" y="287.7">2</text>
<text x="179.9" y="287.7">3</text>
<text x="249.1" y="287.7">4</text>
<text x="318.2" y="287.7">5</text>
</g>
<g font-size="3.2" fill="#000080">
<text x="54.3" y="15.9">U1</text>
<text x="62.9" y="15.9">NodeMCU-32S</text>
<text x="178.7" y="17.6">R49</text>
<text x="205.3" y="17.7">U15</text>
<text x="178.7" y="20.8">10k</text>
<text x="194.4" y="35.3">0.1u</text>
<text x="195.8" y="31.8">C6</text>
<text x="306.6" y="33.5">R5</text>
<text x="321.7" y="35">10k</text>
<text x="321.7" y="31.8">R6</text>
<text x="306.6" y="36.7">100</text>
<text x="335.6" y="40.6">Q1</text>
<text x="336.2" y="44.2">IRF9Z34</text>
<text x="176.9" y="52.9">R33</text>
<text x="205.3" y="53">U16</text>
<text x="176.9" y="56.1">10k</text>
<text x="312.9" y="58.3">R1</text>
<text x="332.3" y="58.3">R4</text>
<text x="353.5" y="58.3">R22</text>
<text x="374.6" y="59.7">33k</text>
<text x="374.6" y="56.5">R24</text>
<text x="250.1" y="63.5">R8</text>
<text x="269.4" y="65.3">Q2</text>
<text x="312.9" y="61.5">33k</text>
<text x="316.5" y="63.5">U9</text>
<text x="332.3" y="61.5">33k</text>
<text x="334.1" y="63.5">U14</text>
<text x="353.5" y="61.5">33k</text>
<text x="357" y="63.5">U6</text>
<text x="376.4" y="63.5">U19</text>
<text x="194.4" y="70.6">0.1u</text>
<text x="195.8" y="67.1">C8</text>
<text x="250.1" y="66.6">1k</text>
<text x="275.6" y="70.6">C1815</text>
<text x="296.8" y="70.6">U21</text>
<text x="266" y="75.5">3k3</text>
<text x="266" y="72.3">R7</text>
<text x="295.2" y="77.7">100uF</text>
<text x="178.7" y="88.2">R50</text>
<text x="205.3" y="88.2">U17</text>
<text x="312.9" y="87.9">47k</text>
<text x="312.9" y="84.7">R32</text>
<text x="332.3" y="87.9">47k</text>
<text x="332.3" y="84.7">R2</text>
<text x="353.5" y="87.9">47k</text>
<text x="353.5" y="84.7">R3</text>
<text x="374.6" y="88.3">R23</text>
<text x="178.7" y="91.3">10k</text>
<text x="374.6" y="91.5">47k</text>
<text x="194.4" y="105.9">0.1u</text>
<text x="195.8" y="102.4">C9</text>
<text x="204" y="123.5">LED4</text>
<text x="221.1" y="124.8">330</text>
<text x="240.6" y="128.8">U8</text>
<text x="216.3" y="133">R_AXIAL-0.4</text>
<text x="315.4" y="137.2">100</text>
<text x="315.4" y="134.1">R15</text>
<text x="330.6" y="135.5">10k</text>
<text x="330.6" y="132.3">R14</text>
<text x="174.3" y="141.1">R28</text>
<text x="193.6" y="142.9">Q10</text>
<text x="315.4" y="142.9">R11</text>
<text x="344.5" y="141.1">Q8</text>
<text x="174.3" y="144.3">1k</text>
<text x="199.8" y="148.2">C1815</text>
<text x="211.2" y="150">Q9</text>
<text x="271.3" y="149.9">R12</text>
<text x="315.4" y="146">220</text>
<text x="345.1" y="144.7">IRF9Z34</text>
<text x="353.9" y="148.2">U7</text>
<text x="384.1" y="148.2">U4</text>
<text x="232.4" y="151.7">1N4007</text>
<text x="271.3" y="153.1">1k</text>
<text x="290.6" y="151.7">Q7</text>
<text x="189.2" y="160.5">R29</text>
<text x="205.1" y="160.5">R25</text>
<text x="216.7" y="157">TIP41C</text>
<text x="234.2" y="157">D3</text>
<text x="287.2" y="161.9">3k3</text>
<text x="287.2" y="158.7">R13</text>
<text x="295" y="157">C1815</text>
<text x="311.6" y="157">LED3</text>
<text x="330.4" y="157">U20</text>
<text x="189.2" y="163.7">3k3</text>
<text x="205.1" y="163.7">10k</text>
<text x="328.7" y="164.1">100uF</text>
<text x="265.2" y="188.1">Q12</text>
<text x="265.4" y="191.2">TIP42C</text>
<text x="30.7" y="197.2">33k</text>
<text x="30.7" y="194.1">R34</text>
<text x="53.6" y="197.2">33k</text>
<text x="53.6" y="194.1">R37</text>
<text x="177.5" y="195.4">XH-2.54-4P</text>
<text x="177.5" y="192.3">P2</text>
<text x="242.4" y="202.9">R20</text>
<text x="256.5" y="202.9">R47</text>
<text x="286.5" y="202.9">R17</text>
<text x="361.4" y="202.9">JQ1P-12V-F</text>
<text x="366.4" y="199.4">RLY1</text>
<text x="79.4" y="207.8">100nF</text>
<text x="79.4" y="204.7">C2</text>
<text x="95.2" y="207.8">100nF</text>
<text x="95.2" y="204.7">C4</text>
<text x="111.1" y="209.6">100nF</text>
<text x="111.1" y="206.5">C11</text>
<text x="125.2" y="209.6">100nF</text>
<text x="125.2" y="206.5">C12</text>
<text x="139.3" y="209.6">100nF</text>
<text x="139.3" y="206.5">C13</text>
<text x="151.7" y="209.6">100nF</text>
<text x="151.7" y="206.5">C14</text>
<text x="242.4" y="206">22k</text>
<text x="256.5" y="206.1">100k</text>
<text x="286.5" y="206.1">270</text>
<text x="292.4" y="204.7">LM358GN</text>
<text x="313.1" y="208.2">U10.1</text>
<text x="331.3" y="208.1">R9</text>
<text x="21.2" y="214.9">100nF10k</text>
<text x="21.2" y="211.8">C3</text>
<text x="30.7" y="211.7">R36</text>
<text x="42.3" y="214.9">100nF</text>
<text x="42.3" y="211.8">C10</text>
<text x="53.6" y="214.9">10k</text>
<text x="53.6" y="211.7">R35</text>
<text x="331.3" y="211.3">3k3</text>
<text x="359.5" y="215.3">D1</text>
<text x="270.4" y="225.8">U22</text>
<text x="342.9" y="227.6">R16</text>
<text x="363.1" y="227.6">1N4007-T</text>
<text x="242.4" y="232.6">33k</text>
<text x="242.4" y="229.4">R21</text>
<text x="256.5" y="232.6">1M</text>
<text x="256.5" y="229.4">R48</text>
<text x="268.7" y="232.9">100uF</text>
<text x="288.2" y="229.3">D4</text>
<text x="342.9" y="230.8">1k</text>
<text x="355.9" y="229.4">Q4</text>
<text x="285.9" y="234.7">1N5237B</text>
<text x="358.2" y="234.7">2SC2383</text>
<text x="25.8" y="250.1">U2</text>
<text x="57.1" y="250.5">LM2596 MODULE</text>
<text x="66.7" y="247">U3</text>
<text x="19" y="254.1">POWER-JACKVin</text>
<text x="132.1" y="252.3">F3</text>
<text x="148.7" y="252.3">R27</text>
<text x="100.2" y="261.1">U23</text>
<text x="114.7" y="261.1">C1</text>
<text x="165.8" y="262.9">C5</text>
<text x="176.4" y="262.9">C7</text>
<text x="184.1" y="262.9">R26</text>
<text x="100.2" y="264.3">220uF</text>
<text x="114.7" y="264.3">100nF</text>
<text x="184.1" y="266.1">1M</text>
</g>
<g font-size="3.2" fill="#00f">
<text x="166.5" y="22.7">3V3</text>
<text x="191.1" y="22.8">button1</text>
<text x="202.4" y="23.2">2</text>
<text x="28.9" y="28">3V3</text>
<text x="38.3" y="28.5">19</text>
<text x="44.8" y="30">3.3V</text>
<text x="96.1" y="30">GND</text>
<text x="105.8" y="28.5">38</text>
<text x="202.4" y="26.8">1</text>
<text x="205.9" y="28.5">1</text>
<text x="205.9" y="25">2</text>
<text x="38.3" y="35.6">18</text>
<text x="105.8" y="35.6">37</text>
<text x="113.4" y="35.1">light</text>
<text x="44.8" y="37">EN</text>
<text x="97.4" y="37">P23</text>
<text x="20.1" y="42.1">button1</text>
<text x="38.3" y="42.7">17</text>
<text x="44.8" y="44.1">SVP</text>
<text x="97.4" y="44.1">P22</text>
<text x="105.8" y="42.7">36</text>
<text x="115.7" y="42.1">scl</text>
<text x="20.1" y="49.2">button2</text>
<text x="38.3" y="49.7">16</text>
<text x="44.8" y="51.1">SVN</text>
<text x="99.2" y="51.1">TX</text>
<text x="105.8" y="49.7">35</text>
<text x="20.1" y="56.2">button3</text>
<text x="38.3" y="56.8">15</text>
<text x="44.8" y="58.2">P34</text>
<text x="99" y="58.2">RX</text>
<text x="105.8" y="56.8">34</text>
<text x="166.5" y="58">3V3</text>
<text x="191.2" y="58">button2</text>
<text x="202.4" y="58.5">2</text>
<text x="20.1" y="63.3">sensor4</text>
<text x="38.3" y="63.8">14</text>
<text x="44.8" y="65.2">P35</text>
<text x="97.4" y="65.2">P21</text>
<text x="105.8" y="63.8">33</text>
<text x="116.8" y="63.3">sda</text>
<text x="202.4" y="62.1">1</text>
<text x="205.9" y="63.8">1</text>
<text x="205.9" y="60.3">2</text>
<text x="20.1" y="70.3">sensor1</text>
<text x="38.3" y="70.9">13</text>
<text x="105.8" y="70.9">32</text>
<text x="231.8" y="68.6">sensor_ena</text>
<text x="311.8" y="69.1">2</text>
<text x="315.3" y="70.9">2</text>
<text x="331.2" y="69.1">2</text>
<text x="334.7" y="70.9">2</text>
<text x="352.3" y="69.1">2</text>
<text x="355.8" y="70.9">2</text>
<text x="373.5" y="69.1">2</text>
<text x="377" y="70.9">2</text>
<text x="20.1" y="77.4">sensor2</text>
<text x="38.3" y="77.9">12</text>
<text x="44.8" y="72.3">P32</text>
<text x="96.1" y="72.3">GND</text>
<text x="105.8" y="77.9">31</text>
<text x="117.2" y="77.4">BatSen</text>
<text x="309.6" y="75.8" transform="rotate(-90 309.6 75.8)">sensor1</text>
<text x="311.8" y="72.6">1</text>
<text x="315.3" y="74.4">1</text>
<text x="329" y="75.8" transform="rotate(-90 329 75.8)">sensor2</text>
<text x="331.2" y="72.6">1</text>
<text x="334.7" y="74.4">1</text>
<text x="350.1" y="75.8" transform="rotate(-90 350.1 75.8)">sensor3</text>
<text x="352.3" y="72.6">1</text>
<text x="355.8" y="74.4">1</text>
<text x="371.3" y="75.8" transform="rotate(-90 371.3 75.8)">sensor4</text>
<text x="373.5" y="72.6">1</text>
<text x="377" y="74.4">1</text>
<text x="44.8" y="79.3">P33</text>
<text x="97.4" y="79.3">P19</text>
<text x="20.1" y="84.5">sensor3</text>
<text x="38.3" y="85">11</text>
<text x="44.8" y="86.4">P25</text>
<text x="97.4" y="86.4">P18</text>
<text x="105.8" y="85">30</text>
<text x="119.8" y="84.5">Vsen</text>
<text x="20.1" y="91.5">motor2</text>
<text x="38.3" y="92">10</text>
<text x="44.8" y="93.5">P26</text>
<text x="99.4" y="93.5">P5</text>
<text x="105.8" y="92">29</text>
<text x="166.5" y="93.3">3V3</text>
<text x="191.2" y="93.3">button3</text>
<text x="202.4" y="93.8">2</text>
<text x="205.9" y="95.6">2</text>
<text x="20.1" y="98.6">motor1</text>
<text x="40.3" y="99.1">9</text>
<text x="44.8" y="100.5">P27</text>
<text x="97.4" y="100.5">P17</text>
<text x="105.8" y="99.1">28 UV_sensor</text>
<text x="202.4" y="97.3">1</text>
<text x="205.9" y="99.1">1</text>
<text x="20.1" y="105.6">sensor_ena</text>
<text x="40.3" y="106.2">8</text>
<text x="44.8" y="107.6">P14</text>
<text x="97.4" y="107.6">P16</text>
<text x="105.8" y="106.2">27</text>
<text x="114.1" y="105.6">DHT_pin</text>
<text x="40.3" y="113.2">7</text>
<text x="105.8" y="113.2">26</text>
<text x="116.3" y="112.7">dht_ena</text>
<text x="44.8" y="114.6">P12</text>
<text x="99.4" y="114.6">P4</text>
<text x="40.3" y="120.3">6</text>
<text x="44.8" y="121.7">GND</text>
<text x="99.4" y="121.7">P0</text>
<text x="105.8" y="120.3">25</text>
<text x="40.3" y="127.3">5</text>
<text x="44.8" y="128.7">P13</text>
<text x="99.4" y="128.7">P2</text>
<text x="105.8" y="127.3">24</text>
<text x="40.3" y="134.4">4</text>
<text x="44.8" y="135.8">SD2</text>
<text x="97.4" y="135.8">P15</text>
<text x="105.8" y="134.4">23</text>
<text x="235.9" y="137.9">1</text>
<text x="235.9" y="134.4">2</text>
<text x="239.4" y="136.1">2</text>
<text x="40.3" y="141.4">3</text>
<text x="44.8" y="142.8">SD3</text>
<text x="96.7" y="142.8">SD1</text>
<text x="105.8" y="141.4">22</text>
<text x="239.4" y="139.7">1</text>
<text x="40.3" y="148.5">2</text>
<text x="44.8" y="149.9">CMD</text>
<text x="96.7" y="149.9">SD0</text>
<text x="105.8" y="148.5">21</text>
<text x="161.2" y="146.2">motor1</text>
<text x="40.3" y="155.5">1</text>
<text x="105.8" y="155.5">20</text>
<text x="252.9" y="155">dht_ena</text>
<text x="352.3" y="155.5">1</text>
<text x="382.3" y="155.5">3</text>
<text x="44.8" y="157">Vin (5V)</text>
<text x="97.2" y="157">CLK</text>
<text x="337.6" y="158.5">UV_sensor2</text>
<text x="355.8" y="157.3">1</text>
<text x="355.8" y="160.8">2</text>
<text x="369.4" y="158.5">DHT_pin 2</text>
<text x="385.8" y="160.8">2</text>
<text x="385.8" y="157.3">3</text>
<text x="352.3" y="162.6">3</text>
<text x="355.8" y="164.4">3</text>
<text x="382.3" y="162.6">1</text>
<text x="385.8" y="164.4">1</text>
<text x="29.7" y="185">VDC</text>
<text x="51" y="185">VBAT</text>
<text x="75" y="196.6" transform="rotate(-90 75 196.6)">VBAT</text>
<text x="90.8" y="195" transform="rotate(-90 90.8 195)">VDC</text>
<text x="241.3" y="192.1">VDC</text>
<text x="18.3" y="200.9">Vsen</text>
<text x="39.5" y="200.9">BatSen</text>
<text x="110.7" y="198" transform="rotate(-90 110.7 198)">sensor1</text>
<text x="124.8" y="198" transform="rotate(-90 124.8 198)">sensor2</text>
<text x="138.9" y="198" transform="rotate(-90 138.9 198)">sensor3</text>
<text x="151.3" y="198" transform="rotate(-90 151.3 198)">sensor4</text>
<text x="168.3" y="202.6">sda</text>
<text x="168.3" y="199.1">scl</text>
<text x="176" y="203.2">2</text>
<text x="176" y="199.6">1</text>
<text x="179.5" y="201.4">1</text>
<text x="168.3" y="206.2">3V3</text>
<text x="176" y="206.7">3</text>
<text x="179.5" y="208.5">3</text>
<text x="179.5" y="204.9">2</text>
<text x="357.5" y="206.7">2</text>
<text x="381.4" y="206.7">3 VBAT</text>
<text x="176" y="210.2">4</text>
<text x="179.5" y="212">4</text>
<text x="299.4" y="210.2">2</text>
<text x="319.4" y="213.7">1</text>
<text x="381.4" y="213.7">4</text>
<text x="386.3" y="213.2">Vin0</text>
<text x="75" y="218.7" transform="rotate(-90 75 218.7)">Vin0</text>
<text x="90.8" y="218.7" transform="rotate(-90 90.8 218.7)">Vin0</text>
<text x="299.4" y="217.3">3</text>
<text x="357.5" y="220.8">1</text>
<text x="381.4" y="220.8">5</text>
<text x="386" y="220.3">VDC</text>
<text x="31.7" y="257.8">1</text>
<text x="38.5" y="257.3">VDC</text>
<text x="53.6" y="255.7">IN+</text>
<text x="74.6" y="255.7">OUT+</text>
<text x="122.4" y="253.8">Vin0</text>
<text x="173.6" y="253.8">Vin</text>
<text x="31.7" y="261.4">3</text>
<text x="60" y="258.2">LM2596</text>
<text x="60" y="261.4">&gt;&gt;&gt;&gt;&gt;&gt;</text>
<text x="31.7" y="264.9">2</text>
<text x="53.6" y="266.3">IN-</text>
<text x="75.7" y="266.3">OUT-</text>
</g>
<text font-size="3.2" fill="#f00" x="310.1" y="205.3" transform="rotate(-90 310.1 205.3)">8</text>
<text font-size="3.2" x="310.1" y="224.9" transform="rotate(-90 310.1 224.9)">4</text>
</svg>
